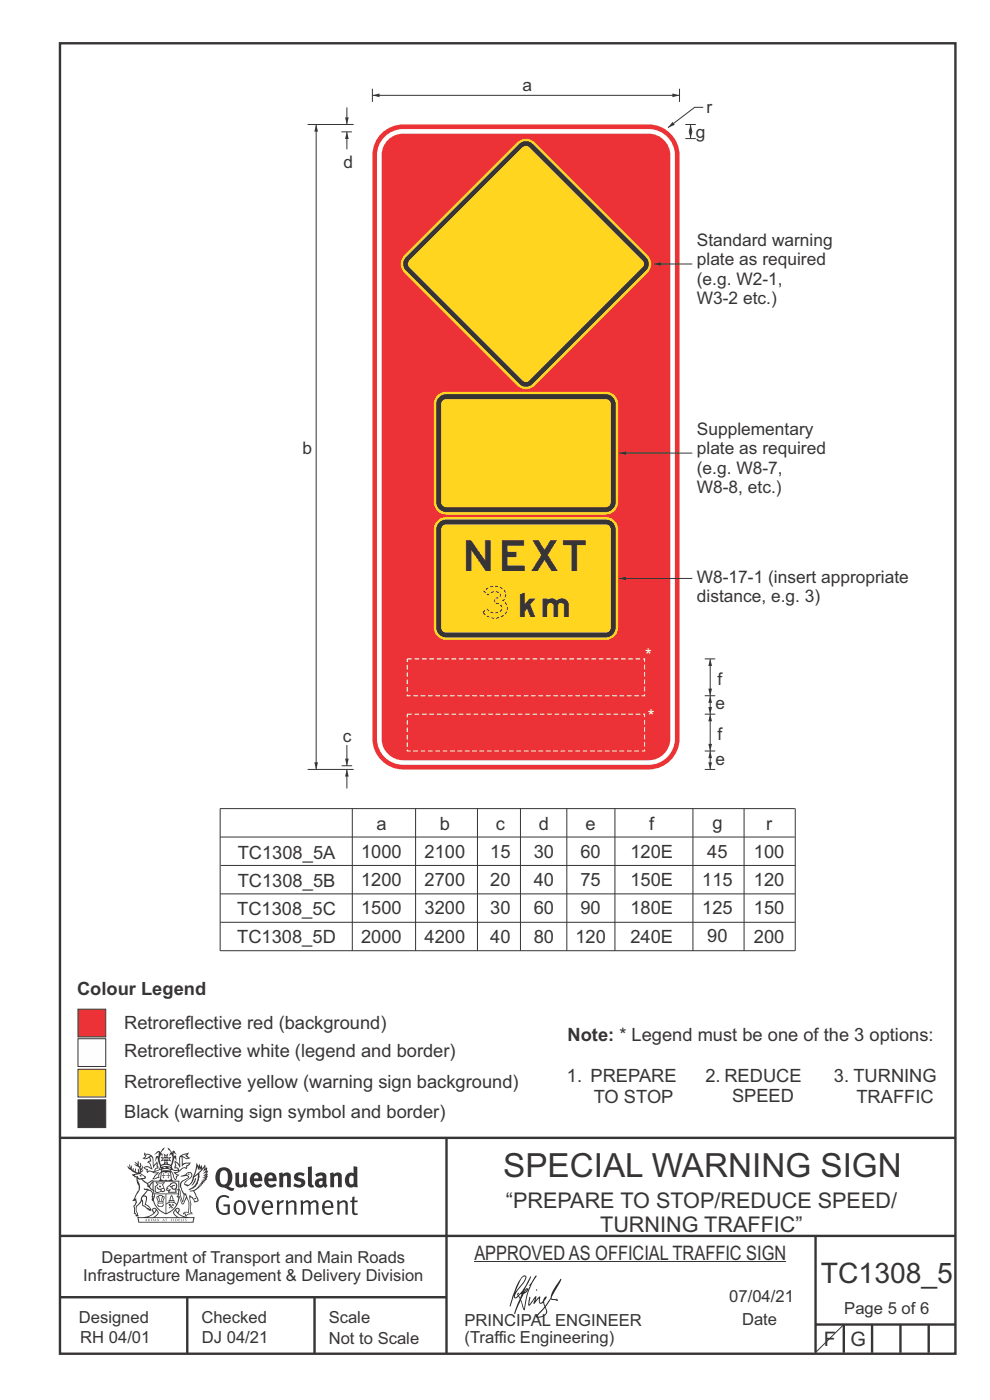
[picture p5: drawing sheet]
<svg xmlns="http://www.w3.org/2000/svg" width="210mm" height="297mm" viewBox="0 0 210 297" stroke-linecap="round" stroke-linejoin="round" font-family="sans-serif">
<g fill="none" stroke="#373435" stroke-width=".51">
<path d="M12.7 9.2h190v278h-190zM12.7 241.4h190M94.7 241.4v45.8M12.7 275.2h82M12.7 262.2h190.1M39.7 275.2v12M66.7 275.2v12M173 262.1v24.9M173 281h29.6M179 281v6M185 281v6M191 281v6"/>
<path d="M197 281v6"/>
</g>
<g fill="#373435">
<path d="M47 248.4a2.55 2.55 0 0 0 0 2.7l.3 .2a.81 .81 0 0 0 1-1v-.5a1.04 1.04 0 0 0-1.1-1.5zM46.3 248.1a1.82 1.82 0 0 1 2.1-.2 1.82 1.82 0 0 1 .9 1.8 2.29 2.29 0 0 1-.8 2l.7 .3h.5l-.2 .6a2.87 2.87 0 0 1-2-.7 2.12 2.12 0 0 1-1.7-3.1z" fill-rule="evenodd"/>
<path d="M49.9 248.9l.8-.2v2a.46 .46 0 0 0 .3 .6 .46 .46 0 0 0 .6-.3v-2.1l.7-.2v2.4l.2 .5-.5 .3-.3-.3a1.02 1.02 0 0 1-1.2 .3 1.02 1.02 0 0 1-.6-1.1z" fill-rule="evenodd"/>
<path d="M54 249.5l-.1 .5h.9a.49 .49 0 0 0-.2-.6 .49 .49 0 0 0-.6 .1zM53.4 249.1a1.34 1.34 0 0 1 1.6-.2 1.34 1.34 0 0 1 .6 1.5v.2h-1.7a.77 .77 0 0 0 .5 .8 .77 .77 0 0 0 .9-.4l.3 .5a1.59 1.59 0 0 1-2 .2 1.59 1.59 0 0 1-.5-2.1z" fill-rule="evenodd"/>
<path d="M57 249.5l-.1 .5h1a.49 .49 0 0 0-.2-.6 .49 .49 0 0 0-.7 .1zM56.4 249.1a1.34 1.34 0 0 1 1.6-.2 1.34 1.34 0 0 1 .7 1.5v.2h-1.8a.77 .77 0 0 0 .5 .8 .77 .77 0 0 0 .9-.4l.4 .5a1.59 1.59 0 0 1-2.1 .2 1.59 1.59 0 0 1-.5-2.1z" fill-rule="evenodd"/>
<path d="M59.2 248.9l.7-.2 .1 .4a.95 .95 0 0 1 1-.3 .95 .95 0 0 1 .7 .8v2.3h-.8v-2.3a.46 .46 0 0 0-.8 .1v2.2h-.8z" fill-rule="evenodd"/>
<path d="M62.6 249.1a1.75 1.75 0 0 1 2-.1l-.2 .5-.6-.2a.43 .43 0 0 0-.6 .3l.4 .3a1.04 1.04 0 0 1 1.2 1.1 1.04 1.04 0 0 1-1.4 1l-1.2-.4 .3-.6 1 .4 .4-.4a.88 .88 0 0 0-1-.5l-.4-.2-.1-.4z" fill-rule="evenodd"/>
<path d="M65.3 247.6l.8-.2 .1 3.8 .3 .2 .1 .4a.88 .88 0 0 1-1 0 .88 .88 0 0 1-.3-1z" fill-rule="evenodd"/>
<path d="M67.8 250.6a.43 .43 0 0 0-.1 .7 .43 .43 0 0 0 .7-.1v-.7zM66.8 249.1a1.7 1.7 0 0 1 2.4 .1v1.9l.3 .4-.4 .5-.5-.4a1.03 1.03 0 0 1-1.7-.1 1.03 1.03 0 0 1 .8-1.5h.7v-.4a.8 .8 0 0 0-1.2 .1z" fill-rule="evenodd"/>
<path d="M70 248.9l.7-.2 .1 .4a.95 .95 0 0 1 1-.3 .95 .95 0 0 1 .7 .8v2.3h-.8v-2.3a.46 .46 0 0 0-.8 .1v2.2h-.8z" fill-rule="evenodd"/>
<path d="M74.3 249.5a1.48 1.48 0 0 0 0 1.7h.5l.2-.1v-1.5l-.3-.2zM75 247.4l.8 .1 .1 4.4h-.7l-.1-.2a1.26 1.26 0 0 1-1.4 0 1.26 1.26 0 0 1-.5-1.3 1.29 1.29 0 0 1 .4-1.4 1.29 1.29 0 0 1 1.4-.1z" fill-rule="evenodd"/>
<path d="M46.4 253.9a1.72 1.72 0 0 1 2.3 0l-.3 .3a1.24 1.24 0 0 0-1.4-.2 1.24 1.24 0 0 0-.6 1.4 1.49 1.49 0 0 0 1.2 1.9l.7-.1v-1.3h-.8l-.1-.4h1.3v1.9a1.93 1.93 0 0 1-2.2 0 1.93 1.93 0 0 1-.7-2.2l.2-.8z" fill-rule="evenodd"/>
<path d="M50.4 255.1a1.65 1.65 0 0 0 .2 2.2 .99 .99 0 0 0 1-1.4 .78 .78 0 0 0-.4-.8 .78 .78 0 0 0-.8 0zM50 254.9a1.33 1.33 0 0 1 1.6-.1 1.33 1.33 0 0 1 .5 1.4 1.31 1.31 0 0 1-1.3 1.6 1.31 1.31 0 0 1-1.2-1.6v-.6z" fill-rule="evenodd"/>
<path d="M52.5 254.7l.4-.1 .9 2.6 .8-2.5h.5l-1.1 3h-.5z" fill-rule="evenodd"/>
<path d="M56.3 255.2l-.2 .7h1.3a.7 .7 0 0 0-.3-.8 .7 .7 0 0 0-.8 .1zM55.9 255a1.22 1.22 0 0 1 1.5-.2 1.22 1.22 0 0 1 .5 1.5h-1.8a.93 .93 0 0 0 .5 1 .93 .93 0 0 0 1.1-.2l.2 .3a1.43 1.43 0 0 1-1.8 .1 1.43 1.43 0 0 1-.6-1.7z" fill-rule="evenodd"/>
<path d="M58.7 254.7l.4-.1 .1 .5 .4-.4 .6-.1-.2 .5a.66 .66 0 0 0-.8 .7v1.9h-.4z" fill-rule="evenodd"/>
<path d="M60.6 254.7l.4-.1 .1 .5a.94 .94 0 0 1 1-.5 .94 .94 0 0 1 .8 .8v2.3h-.5l-.1-2.5a.81 .81 0 0 0-1.2 .3v2.2h-.4z" fill-rule="evenodd"/>
<path d="M63.7 254.7l.5-.1 .1 .5 .4-.3a.78 .78 0 0 1 1.1 .3 .9 .9 0 0 1 1-.5 .9 .9 0 0 1 .8 .8v2.3h-.5l-.1-2.5a.67 .67 0 0 0-1.1 .3v2.2h-.5v-2.4l-.4-.3-.7 .4v2.3h-.5z" fill-rule="evenodd"/>
<path d="M69 255.2l-.1 .7h1.3a.7 .7 0 0 0-.3-.8 .7 .7 0 0 0-.9 .1zM68.7 255a1.22 1.22 0 0 1 1.5-.2 1.22 1.22 0 0 1 .5 1.5h-1.8a.93 .93 0 0 0 .4 1 .93 .93 0 0 0 1.2-.2l.1 .3a1.44 1.44 0 0 1-1.7 .1 1.44 1.44 0 0 1-.6-1.7z" fill-rule="evenodd"/>
<path d="M71.4 254.7l.5-.1 .1 .5a.94 .94 0 0 1 1-.5 .94 .94 0 0 1 .8 .8v2.3h-.5l-.1-2.5a.81 .81 0 0 0-1.2 .3v2.2h-.4z" fill-rule="evenodd"/>
<path d="M74.7 253.9l.5-.1v.9h.7l-.1 .3h-.6v2.2l.1 .2h.5l.1 .3a.75 .75 0 0 1-1.2-.6v-2.1h-.4v-.3h.4z" fill-rule="evenodd"/>
<path d="M30.8 244.9l1.1 .3-.9 .5h-.4l.6-.5zM31.8 245.4h.2a2.44 2.44 0 0 1 .4 1.9l.1 .5 .7-1-.1 .6 .3 .3a.57 .57 0 0 0-.6 .7l-1-.1-.5 .2 .2-.5-.8-.3 .7-.1 .9 .5 .1-.1-.6-1.3-.2-.2h.5zM30.7 244.4l-.1 .5 .2 .4-.6 .4a1.04 1.04 0 0 0 1.4-.1l.2 .6-.3 .1-.2 .4a.94 .94 0 0 1 .8 1.1l-.2-.1a1.16 1.16 0 0 0-1.5-.1l.3 .4 .4 .2 .1 .5 .2 .1 .1-.2a.94 .94 0 0 1 1.1 .2l.8 .1-1.2 1.2a1.13 1.13 0 0 0 1.2-.2l.4-.1-.1-.4 .5-.8a.83 .83 0 0 0-.6 1.1l-.3-.1-.7 .4 1.1-1.4-.5 .1-.5-.1 1.3-.5-.1-.1-.9 .4v-.3l.2-.2 .3 .1 .1-.3-.2-.4v-.6l-.1-.4-.7 1v-.7a1.42 1.42 0 0 0-1.6-1.8z" fill-rule="evenodd"/>
<path d="M38.5 245.2l.5-.2 .7-.1-.6 .3 .8 .5h-.3zM38.3 245.5l.2-.1 .1 2a1.69 1.69 0 0 1 1.6-.6l-.8 .5 .1 .5a1.1 1.1 0 0 0-1.5 .6l-.1-.5-.2-.2h-.5l.3-.4-.3-.7a1.42 1.42 0 0 1 .8 1.1l.2-.1zM37.1 246.2l.1 1-.2 .3 .1 .4h.5l.1 .2a.96 .96 0 0 1-1.1-.1l-.1 .1a1.06 1.06 0 0 0 1.3 .2v.1a.72 .72 0 0 1-1 .2l.3 .5 .6 .2-.4 .2-.1 .6-.2-.3-.4-1.1-.4-.4 .4 .9a1.54 1.54 0 0 0 .7 1.2l.2-.3a.58 .58 0 0 1 .4-.8l.2-.1h-.3l-.5-.3 .9-.5a.93 .93 0 0 1 1.2-.5v.2l.2-.2 .1-.5a.99 .99 0 0 0 .7-.8l-1.3 .1-.3 .2-.1-1.4 .9 .4 .9-.3h-.4l-.5-.4 .4-.7-.6 .2a1.46 1.46 0 0 0-1.4 2.1v.4l-.2-.4z" fill-rule="evenodd"/>
<path d="M35.6 248.9l.2 .1-.1 .3 .4 .1h-.4v.6l-.1-.6h-.3l.3-.1z" fill-rule="evenodd"/>
<path d="M34.6 248.9l.2 .1v.3l.3 .1h-.3l-.1 .6v-.6h-.4l.4-.1z" fill-rule="evenodd"/>
<path d="M34.3 248.8a.57 .57 0 0 1 .9 .2 .57 .57 0 0 1 .9-.2l.2 1.4h-.2a.57 .57 0 0 1-.9 0 .69 .69 0 0 1-1.1 0zM34.2 248.1l-.3 2.1-.2 .4h3l-.2-.4-.3-2.1h-.2v.2l-.8-.1-.8 .1v-.2z" fill-rule="evenodd"/>
<path d="M34.2 252.4a.3 .3 0 0 0 .6 0 .3 .3 0 0 0-.6 0zM33.3 250.9l.3 .3-.3 .4a.79 .79 0 0 0 0 1.3l.8-.2-.1-.3a.55 .55 0 0 1-.7-.6l.1-.1 .2 .3 .3 .2 .8-.2-.4-.7 .4-.4-.7 .2zM33 250.7l1.1 .2 .9-.2-.4 .6 .4 1.2a.56 .56 0 0 1-.8 .3l-.2 .1a.73 .73 0 0 1-.9 .1 .73 .73 0 0 1-.3-1v-.4l.6-.4z" fill-rule="evenodd"/>
<path d="M35.6 251.8l.7-.4a.58 .58 0 0 1 1-.1 .58 .58 0 0 1-.4 .9l-.3-.3a.43 .43 0 0 1 .6-.4 .57 .57 0 0 0-.8 .2l-.2-.1-.3 .1 .4 .2a.55 .55 0 0 0 .9 .4v.5h-1.3l.3-.4-.1-.1-.6 .1 .2-.3-.2-.1zM35.4 251.8l-.1 .2a.39 .39 0 0 0 .2 .6h.3l-.2 .4h1.9l-.1-.8a.86 .86 0 0 0-.1-1.3 .86 .86 0 0 0-1.3 .4z" fill-rule="evenodd"/>
<path d="M36 254.8h.8v.2h-.8zM36.4 253.8l.2 .8h-.4zM36.4 253.5l-.3 .5-.1 .6h-.2v.4l-.7 .4 .2 .1a1.48 1.48 0 0 1 2.1 .2l.2-.1-.6-.5v-.5h-.2l-.1-.6z" fill-rule="evenodd"/>
<path d="M35.8 255.4l.4 .1 .1 .3 .3-.2-.2-.2a.38 .38 0 0 1 .5 .5l-.2-.2-.3 .2 .3 .2-.3 .3-.1-.4-.4 .4-.1-.2 .4-.3-.1-.1-.2 .1z" fill-rule="evenodd"/>
<path d="M34.5 254h.2v.2l-.2 .6h-.2zM33.6 255.3h.9v.2a.55 .55 0 0 1-.8 .4v-.2l-.2-.1zM33.4 254h.2l.2 .8h-.2zM33.6 255l.8-.1 .1 .2h-.8zM33.8 253.7h.5l-.2 1.1h-.1zM33.3 253.8l-.1 .3 .3 1.1a.48 .48 0 0 0-.1 .6 .48 .48 0 0 0 .5 .2h.5a.49 .49 0 0 0 .2-.8l.3-1.1-.1-.3a1.42 1.42 0 0 0-1.5 0z" fill-rule="evenodd"/>
<path d="M33.7 251.5l.4 .1 .1 .3h-.3z" fill-rule="evenodd"/>
<path d="M41.3 250.1l.3-.2-.2 .8-.6 .8h-.2l.5-.7z" fill-rule="evenodd"/>
<path d="M39.7 249l.3-.2 .5 .2a.88 .88 0 0 1-.6 1.1 1.22 1.22 0 0 0-.8 1.3l.5 .2a.72 .72 0 0 0 .9-.4l.5-.8 .2-.6 .8-.6v.2a2.85 2.85 0 0 1-2 2.9l.1 .1a2.13 2.13 0 0 0 1.9-1.5v-.3a2.01 2.01 0 0 0 .3-1.7l1.1-1.3-.4 1 .7-.5-.7 1 .8-.4-.8 .8 .7-.2-.9 .6 .8-.1-.8 .4h.7l-.8 .3 .3 .2h-.4l.2 .3h-.4l.2 .3h-.4l.1 .2h-.1a2.16 2.16 0 0 1-2 1.1l.1 .2 .4-.1a.76 .76 0 0 1 .7 .8l.5 1.2-.6 .2a1.45 1.45 0 0 0-1.1-1.3l.2 1.8-.1 1.8 .4 .3a1.07 1.07 0 0 0-1.2 .4v-.3l-.5-.2a.87 .87 0 0 1 1.1-.1v-.7a4.4 4.4 0 0 0-.6-3.1l-.1-.3h-.2a2.16 2.16 0 0 1-.7-2.2l.3-.4 1.2-.7a.55 .55 0 0 0-.4-.8zM37.8 252.4a.76 .76 0 0 1 .3 1.1l.6 1.6 .4-1.7 .2 .1a.61 .61 0 0 1-.1 .9l-.3 .8-.2 .1-.7-1.6-.3 .1a1.18 1.18 0 0 0 .1-1.4zM41.8 247.5l.2 .7 .3-.5v.6l.4-.5a1.9 1.9 0 0 1-1.2 1.4l-.3 .3zM38.2 249.6l1.4-.2 .2 .2v.3l-.5 .2a1.26 1.26 0 0 0-.9 1.9l.2 .7a1.84 1.84 0 0 1 .1 2.1l-.4-1.4a.96 .96 0 0 0-.4-1.2l-.4 .2a.78 .78 0 0 1 0 1.3l.1 .3h.4l.4 1.1a.38 .38 0 0 0 .2 .4 .38 .38 0 0 0 .4-.1l.6-1.2a2.94 2.94 0 0 1 .4 2.5l-.1 .4h-.8l-.3 .4v.2l.4-.1 .1 .4 .2 .1a1.02 1.02 0 0 1 1.3-.5v-.4l-.3-.1 .1-1.8-.3-1.3h.1a1.14 1.14 0 0 1 .8 1 .63 .63 0 0 0 .8-.2 .63 .63 0 0 0-.2-.9l-.6-1.2 .9-.6 .2-.4h.3l-.1-.2h.4l-.1-.3h.3l-.1-.3 .5-.1-.2-.2 .6-.4v-.2h-.2l.4-.5h-.3l.3-.5-.4 .1 .4-.5v-.3l-.3 .2 .2-.7-.1-.2-.4 .3v-.8l-.6 .8-.2-.8-.2 .5-.3-.7-.1 .6-.5-.8-.1 1.4-.6 1.8a1.81 1.81 0 0 1-1 1.5l-.6-.2a1.75 1.75 0 0 1 1.1-1.2 .75 .75 0 0 0 .1-1.3 .75 .75 0 0 0-1.2 .4z" fill-rule="evenodd"/>
<path d="M41.2 254.1h.3l.2 .2-.4 .1z" fill-rule="evenodd"/>
<path d="M29.4 258.4h11.6l-.1 .8h-11.4zM31.3 258.2l.5-.1a2.48 2.48 0 0 0 1.4-1.3l.3 .5-.5 .6-.5 .3zM32.5 256.6l.3-.2 .2 .1-.3 .7zM37.2 256.8a2.65 2.65 0 0 0 1.8 1.4h-1.1l-.5-.3-.5-.6zM37.4 256.5l.2-.1 .3 .2-.3 .6zM29.2 258.2l.1 1.2h11.8l.2-1.1-.2-.1a4.1 4.1 0 0 1-3.3-.9l.3-.4-.1-.6a1.06 1.06 0 0 0-1.3 1l.2 .4 .6 .5h-4.7l.3-.1a.84 .84 0 0 0 .6-.8 .84 .84 0 0 0-.5-.8l-.3-.2h-.5l-.1 .6 .3 .4a4.2 4.2 0 0 1-3.4 .9z" fill-rule="evenodd"/>
<path d="M31 258.7l.1 .2h-.2zM31 258.5l-.3 .6 .4-.2 .2 .2z" fill-rule="evenodd"/>
<path d="M31.3 258.6h.3v.4a.25 .25 0 0 0 .2-.1 .25 .25 0 0 0-.1-.3h.1a.29 .29 0 0 1 0 .4 .29 .29 0 0 1-.4 0 .29 .29 0 0 1 0-.4z" fill-rule="evenodd"/>
<path d="M32.2 258.6a.22 .22 0 0 1 .3 .2 .22 .22 0 0 1-.3 .2zM32 258.6l.1 .4a.33 .33 0 0 0 .4 0 .33 .33 0 0 0 0-.4 .33 .33 0 0 0-.5 0z" fill-rule="evenodd"/>
<path d="M32.9 258.7l.1 .2h-.2zM32.9 258.5l-.2 .6 .3-.2 .2 .2z" fill-rule="evenodd"/>
<path d="M33.3 258.6h.2l.1 .1 .2-.1-.2 .2 .2 .3-.3-.3-.1 .3h-.1l.2-.3z" fill-rule="evenodd"/>
<path d="M34.7 258.7l.1 .2h-.2zM34.7 258.5l-.3 .6 .4-.2 .2 .2z" fill-rule="evenodd"/>
<path d="M35 258.5h.5l-.2 .1v.5h-.2l.1-.5z" fill-rule="evenodd"/>
<path d="M36.2 258.6l.3-.1-.1 .1v.2h.1h-.1v.3h-.2z" fill-rule="evenodd"/>
<path d="M36.7 258.6h.2v.5h-.2z" fill-rule="evenodd"/>
<path d="M37.3 258.6a.22 .22 0 0 1 .3 .2 .22 .22 0 0 1-.3 .2zM37.1 258.6v.4a.33 .33 0 0 0 .5 0 .33 .33 0 0 0 0-.4 .33 .33 0 0 0-.5 0z" fill-rule="evenodd"/>
<path d="M37.8 258.6l.4-.1-.2 .1v.2h.1h-.1v.2l.2 .1h-.4z" fill-rule="evenodd"/>
<path d="M38.4 258.6h.2l-.1 .4 .2 .1h-.3z" fill-rule="evenodd"/>
<path d="M38.9 258.6h.2v.5h-.2z" fill-rule="evenodd"/>
<path d="M39.3 258.6h.2h-.1l.2 .3-.2 .2-.1-.1v-.1l.2 .1z" fill-rule="evenodd"/>
<path d="M34.2 247.4a1.51 1.51 0 0 1 2 .2 2.67 2.67 0 0 0-2.1 0zM35.7 247.6l.4 .1 .1 .3-.4-.1zM34.6 247.6h.5l.1 .2h-.4zM34 247.8l.3 .2h-.3zM34.9 246.9l.3-.2 .3 .2zM34.9 245.6l.2 .1v.3h-.2zM35 245.1l.2 .2 .2-.2-.1 .3h-.2zM35.1 246.3h.2l.1 .4-.2-.2-.2 .2zM35.3 245.7l.2-.1v.4h-.2zM34.4 245.7h.3l.1 .3-.4 .1 .2-.2zM35.7 245.7h.3l-.2 .2 .2 .2-.4-.1zM32.7 244.9l1-.5-.1 1-.2-.2-.3 .2-.3 1.1 .5-1 .3 .9a1.84 1.84 0 0 1 .2 1.7l.4 .1a2.48 2.48 0 0 1 2.2 0l.2-.2-.2-.7 .7-1.8 .4 .7-.2-1-.2-.1-.2 .3v-.9l.6 .4-.6-.8-.3 .1-.1 .4-.5-.9-.5-.3 .2 .5 .6 .5-.5 .8 .4-.4a2.06 2.06 0 0 1 0 2.3l-.5-.2-.2-.6 .1-.1 .8 .2-.4-.5 .4-.5-.7 .2-.2-.2 .2-.7-.5 .4-.5-.4 .2 .7-.2 .2-.7-.2 .4 .5-.4 .5 .8-.2 .1 .1-.2 .6-.5 .2a2.02 2.02 0 0 1 0-2.2l.3 .5-.1-.7-.3-.1 .8-1.2-.4 .3-.5 .8-.2-.3a.8 .8 0 0 0-.8 .5z" fill-rule="evenodd"/>
<path d="M29.2 250.1l.3 .1a.61 .61 0 0 1 .8 .4l.3 .2a.8 .8 0 0 1 .6 1l.4 .1 .5 .5a1 1 0 0 1 .5 1.1l-.1 .7v-.5h-.1a.96 .96 0 0 0-.8-1.3l-.2-.2h-.7l-.1-.1-.1 .1 .1 .3h.6l-1.2 1.3-.2 1-.4 .6a1.33 1.33 0 0 0-.5 1.8l.2 .5a1.26 1.26 0 0 1-.5-1.5l-.1-.3a1.56 1.56 0 0 0 .4-1.7l-.3 .2 .2-.5a3.2 3.2 0 0 0 .7-3zM30.4 253.9h.4a2.06 2.06 0 0 1-.1 1.6l.7 .5 .4 .4-.6-.1-.8-.6-.1-.9a.51 .51 0 0 1 .1-.9zM28.6 249.3a1.52 1.52 0 0 1 2.1 .5l-1.1 .2-.2-.1-.1-.4h-.5zM27.5 247v.8l-.3-.4h-.1a3.1 3.1 0 0 0 1.9 1.6l-1 .1 .5 .6 .5 .1 .1 1.1a1.84 1.84 0 0 1-.3 2.5l-.4 .9-.3 .4 .2 .1 .4-.1 .1 .4-.2 .5-.3 .2 .1 1.7h.2l.3 .5 .1 .1 .4-.1-.1-.5a1.3 1.3 0 0 1-.1-1.7l.9-1 .1 1.1 .6 .2 .5 .5 .1-.1 .2 .3h.5a1.85 1.85 0 0 0-1.2-1.4l.1-.3a1.39 1.39 0 0 0 0-1.4l-.5-.1 .5-.5a.66 .66 0 0 1 .9-.4 .66 .66 0 0 1 .3 .9l-.1 .4 .2-.1v.2l-.1 .3 .2 .5 .1-.3a2.24 2.24 0 0 0 .1-2.2 .73 .73 0 0 1-.7-.7 .73 .73 0 0 1 .6-.7v-.2a.94 .94 0 0 0-.9 .8 .48 .48 0 0 1-.1-.6 .48 .48 0 0 1 .5-.2l.5-.3a.51 .51 0 0 0-.8 .2l-.5 .2-1-.8h.6l.2-.5-1.2-.7 .5-.5v-.3l-.5 .4 .1-.2a.69 .69 0 0 0 .2-1v.4l-.2 .3v-1.1l-.3-.2 .1 .6-.1 .2-.4-1.3v.7l-.6-.4 .5 .7-.6-.2 .3 .3a1 1 0 0 1 .7 1.4l-.2-.8v.9l-.5-.2v-.8l-.2 .7-.2-.1-.1-.6-.2 .4-.2-.2 .1-.7-.2 .5z" fill-rule="evenodd"/>
<path d="M29.6 249.4l.2-.1 .3 .2z" fill-rule="evenodd"/>
<path d="M32.4 250.5h5.6v2l-.2-.1v-1.7h-5.2v2.5h5.2v-.8l.1 .2-.1 1.1v-.3h-2.5v4a4.1 4.1 0 0 0 2.6-3.6l.1-.1a4 4 0 0 1-2.8 3.9 4.2 4.2 0 0 1-2.8-4.7l.1 1.2 .1-.1a3.8 3.8 0 0 0 2.5 3.4v-4h-2.5l-.2-.9z" fill-rule="evenodd"/>
<circle cx="40" cy="249.1" r=".17"/>
</g>
<path d="M100.6 267.7h66.2" fill="none" stroke="#373435" stroke-width=".21"/>
<g fill="#252726">
<path d="M111.6 273.7l.2-.2-.5 .7zM110.4 274.5l.3 .1-.3 .7-.3-.4zM110.9 270.9l.5-.1a9.3 9.3 0 0 1-2 3.2l-.1 .2 1-2.5zM110.6 271a14.7 14.7 0 0 0-2.2 4.9l-.3 1.2 .1 .1 .8-2.4a.42 .42 0 0 0 .2 .7 .42 .42 0 0 0 .6-.3l.2-.2 .2 .6-1.1 3.1h.2l1.1-2.8 .6 1.9 .2 .2 .2-.5a13.5 13.5 0 0 1 2-6.2l.5-.5-.2-.2-1.6 2.1 .4-.1a14.9 14.9 0 0 0-1.3 5.1l-.4-1.2a1.39 1.39 0 0 1 .2-1.8l.1-.2a.92 .92 0 0 0 .8-1.2 .75 .75 0 0 0-.7 .7l-.2 .2 1.6-3.4h-.1l-.4 .7a10.5 10.5 0 0 1-2.2 3.2l.2-.4a.32 .32 0 0 0-.4 .2 .32 .32 0 0 0 .1 .4l-.5 .4a3.2 3.2 0 0 1 1.1-2.3l.5-.6a2.49 2.49 0 0 0 .7-1.6l-.3-.2z" fill-rule="evenodd"/>
<path d="M115.6 277.5a1.15 1.15 0 0 1 .1 1.3 1.15 1.15 0 0 1-1.2 .5h-.5zM112.3 275.1l-.3 1.7 .3 .2 1.2-1.5-.3 1.1 1.1-1.2a.94 .94 0 0 0 .4 1.2l.5-.3 .3 .9-1.2 1.3a.98 .98 0 0 0-.5 1 1.9 1.9 0 0 0 2.3-1.3l-.1-.3a1.02 1.02 0 0 1 .3-1.4l.5-.9 1.5 .3-.2-.5v.3l-1.1-.2v-.2l2-3.6 .1-.3-.1-.1-1.8 2.7a6.6 6.6 0 0 1-1.5 3l-.2-.2a1.01 1.01 0 0 1 .4-1.4l.1-.2-.3-.2-.3 .5-.2 .5-.5 .4-.2-.4 .1-.9-.2-.1-.8 .9 .2-.9h-.1l-1.4 1.7 .2-1.4v-.1z" fill-rule="evenodd"/>
<path d="M113.7 273.5l.3 .3h-.3z" fill-rule="evenodd"/>
</g>
<g fill="none" stroke="#373435" stroke-width=".21">
<path d="M46.7 177.6h121.9M46.7 171.5h121.9M46.7 171.5v30.2M74.7 171.5v30.2M88.2 171.5v30.2M101.3 171.5v30.2M110.4 171.5v30.2M120.2 171.5v30.2M130.4 171.5v30.2M147 171.5v30.2M157.8 171.5v30.2M168.7 171.5v30.2"/>
<path d="M46.7 195.7h121.9M46.7 189.6h121.9M46.8 183.6h121.9M46.7 201.7h121.9M179 281l-6.1 6"/>
</g>
<path d="M81.6 29a5.5 5.5 0 0 1 3.9-1.6h52.1a5.6 5.6 0 0 1 5.6 5.5v123.8a5.6 5.6 0 0 1-5.6 5.6h-52.1a5.6 5.6 0 0 1-5.5-5.6v-123.8a5.5 5.5 0 0 1 1.6-3.9zM82.6 29.4a4.5 4.5 0 0 1 2.9-1h52.1a4.6 4.6 0 0 1 4.6 4.5v123.8a4.6 4.6 0 0 1-4.6 4.6h-52.1a4.6 4.6 0 0 1-4.6-4.6v-123.8a4.5 4.5 0 0 1 1.7-3.5zM81.2 28a6.5 6.5 0 0 1 4.3-1.6h52.1a6.5 6.5 0 0 1 6.5 6.5v123.8a6.5 6.5 0 0 1-6.5 6.5h-52.1a6.5 6.5 0 0 1-6.5-6.5v-123.8a6.5 6.5 0 0 1 2.2-4.9z" fill-rule="evenodd" fill="#ed3237"/>
<path d="M149.2 22.8h-1.8l-5.7 4.3" fill="none" stroke="#373435" stroke-width=".21"/>
<path d="M142.7 25.9l.4 .6-1.4 .6z" fill="#373435"/>
<path d="M144.1 18.8v2.8M149.5 139.8h2.2M149.5 159.3h2.2M149.5 147.6h2.2M149.5 151.5h2.2M150.6 159.3v3.9" fill="none" stroke="#373435" stroke-width=".21"/>
<g fill="#373435">
<path d="M150.6 159.3l.4 1.5h-.7z"/>
<path d="M150.3 161.7h.7l-.4 1.5z"/>
</g>
<path d="M150.6 147.6v3.9" fill="none" stroke="#373435" stroke-width=".21"/>
<g fill="#373435">
<path d="M150.6 147.6l.4 1.5h-.7z"/>
<path d="M150.3 150h.7l-.4 1.5z"/>
</g>
<path d="M79 20.2h65.1" fill="none" stroke="#373435" stroke-width=".21"/>
<g fill="#373435">
<path d="M79 20.2l1.5-.4v.8z"/>
<path d="M142.6 19.8l1.5 .4-1.5 .4z"/>
</g>
<path d="M150.6 151.5v7.8" fill="none" stroke="#373435" stroke-width=".21"/>
<g fill="#373435">
<path d="M150.6 151.5l.4 1.5h-.7z"/>
<path d="M150.3 157.8h.7l-.4 1.5z"/>
</g>
<path d="M150.6 139.8v7.8" fill="none" stroke="#373435" stroke-width=".21"/>
<g fill="#373435">
<path d="M150.6 139.8l.4 1.5h-.7z"/>
<path d="M150.3 146.1h.7l-.4 1.5z"/>
</g>
<path d="M109.7 30.2a2.62 2.62 0 0 1 3.7 0l24 24a2.62 2.62 0 0 1 0 3.7l-24 23.9a2.62 2.62 0 0 1-3.7 0l-23.9-23.9a2.62 2.62 0 0 1 0-3.7z" fill-rule="evenodd" fill="#ffd520"/>
<path d="M86.1 54.6l24-24.1a2.04 2.04 0 0 1 2.9 0l24 24.1a2.04 2.04 0 0 1 0 2.8l-24 24.1a2.04 2.04 0 0 1-2.9 0l-24-24.1a2.04 2.04 0 0 1 0-2.8z" fill-rule="evenodd" fill="#373435"/>
<path d="M86.8 55.3l24.1-24.1a.98 .98 0 0 1 1.4 0l24 24.1a.98 .98 0 0 1 0 1.4l-24 24.1a.98 .98 0 0 1-1.4 0l-24.1-24.1a.98 .98 0 0 1 0-1.4z" fill-rule="evenodd" fill="#ffd520"/>
<path d="M138.7 56h8.2" fill="none" stroke="#373435" stroke-width=".21"/>
<path d="M138.7 56l1.6-.4v.8z" fill="#373435"/>
<path d="M131.3 96.1h15.6" fill="none" stroke="#373435" stroke-width=".21"/>
<path d="M131.3 96.1l1.5-.4v.8z" fill="#373435"/>
<path d="M93 83.7l1-.5 .6-.1h33.9a2.62 2.62 0 0 1 2.6 2.6v20.8a2.62 2.62 0 0 1-2.6 2.7h-33.9a2.62 2.62 0 0 1-2.6-2.7v-20.8a2.61 2.61 0 0 1 1-2z" fill-rule="evenodd" fill="#ffd520"/>
<path d="M93.2 84.2l.9-.5 .5-.1h33.9a2.11 2.11 0 0 1 2.1 2.1v20.8a2.11 2.11 0 0 1-2.1 2.1h-33.9a2.11 2.11 0 0 1-2.1-2.1v-20.8l.1-.5z" fill-rule="evenodd" fill="#373435"/>
<g fill="#ffd520">
<path d="M94 84.9l.6-.2h33.9a1.05 1.05 0 0 1 1.1 1v20.9a1.05 1.05 0 0 1-1.1 1h-33.9a1.05 1.05 0 0 1-1-1v-20.9z" fill-rule="evenodd"/>
<path d="M93 110.3l1-.5 .6-.1h33.9a2.62 2.62 0 0 1 2.6 2.6v20.8a2.62 2.62 0 0 1-2.6 2.6h-33.9a2.62 2.62 0 0 1-2.6-2.6v-20.8a2.61 2.61 0 0 1 1-2z" fill-rule="evenodd"/>
</g>
<path d="M93.2 110.8l.9-.5 .5-.1h33.9a2.11 2.11 0 0 1 2.1 2.1v20.8a2.11 2.11 0 0 1-2.1 2.1h-33.9a2.11 2.11 0 0 1-2.1-2.1v-20.8l.1-.5z" fill-rule="evenodd" fill="#373435"/>
<path d="M93.8 111.7l.8-.4h33.9a1.05 1.05 0 0 1 1.1 1v20.8a1.05 1.05 0 0 1-1.1 1.1h-33.9a1.05 1.05 0 0 1-1-1.1v-20.8z" fill-rule="evenodd" fill="#ffd520"/>
<path d="M131.3 122.7h15.6" fill="none" stroke="#373435" stroke-width=".21"/>
<path d="M131.3 122.7l1.5-.4v.8z" fill="#373435"/>
<path d="M79 18.8v2.8M67.1 26.4v136.8M149.5 163.2h2.2" fill="none" stroke="#373435" stroke-width=".21"/>
<g fill="#373435">
<path d="M67.1 26.4l.4 1.5h-.8z"/>
<path d="M66.7 161.7h.8l-.4 1.5z"/>
</g>
<path d="M65.2 26.4h9.8M72.4 28h2.2M73.6 28v3.7M65.2 163.2h9.8M72.5 162.4h2.2" fill="none" stroke="#373435" stroke-width=".21"/>
<path d="M73.6 28l.4 1.5h-.8z" fill="#373435"/>
<path d="M73.6 163.2v4.1" fill="none" stroke="#373435" stroke-width=".21"/>
<path d="M73.6 163.2l.4 1.5h-.8z" fill="#373435"/>
<path d="M73.6 22.8v3.6" fill="none" stroke="#373435" stroke-width=".21"/>
<path d="M73.2 24.9h.8l-.4 1.5z" fill="#373435"/>
<path d="M73.6 158.1v4.3" fill="none" stroke="#373435" stroke-width=".21"/>
<path d="M73.2 160.9h.8l-.4 1.5z" fill="#373435"/>
<path d="M146.5 26.4v3" fill="none" stroke="#373435" stroke-width=".21"/>
<g fill="#373435">
<path d="M146.5 26.4l.4 1.5h-.8z"/>
<path d="M146.1 27.9h.8l-.4 1.5z"/>
</g>
<path d="M145.4 26.4h2.2M145.4 29.4h2.2" fill="none" stroke="#373435" stroke-width=".21"/>
<path d="M86.4 139.8h50.3v7.8h-50.3zM86.4 151.5h50.3v7.8h-50.3z" fill="none" stroke="#fefefe" stroke-width=".21" stroke-dasharray="1 .6" stroke-linecap="butt"/>
<path d="M16.5 220.4h5.9v5.8h-5.9z" fill-rule="evenodd" fill="#fefefe" stroke="#373435" stroke-width=".21"/>
<path d="M16.5 226.8h5.9v5.9h-5.9z" fill-rule="evenodd" fill="#ffd520" stroke="#373435" stroke-width=".21"/>
<path d="M16.5 214.1h5.9v5.9h-5.9z" fill-rule="evenodd" fill="#ed3237" stroke="#373435" stroke-width=".21"/>
<path d="M16.5 233.3h5.9v5.9h-5.9z" fill-rule="evenodd" fill="#373435" stroke="#373435" stroke-width=".21"/>
<text font-size="7.1" fill="#373435" x="106.7" y="249.6">SPECIAL WARNING SIGN</text>
<g font-size="6.5" fill="#373435">
<text x="98.9" y="121.1">NEXT</text>
<text x="102.4" y="131">3</text>
</g>
<text font-size="6" fill="#373435" x="174.1" y="272.2">TC1308_5</text>
<g font-size="4.6" fill="#373435">
<text x="107.3" y="256.2">“PREPARE TO STOP/REDUCE SPEED/</text>
<text x="127.3" y="261.3">TURNING TRAFFIC”</text>
</g>
<g font-size="4.2" fill="#373435">
<text x="100.6" y="267.2">APPROVED AS OFFICIAL TRAFFIC SIGN</text>
<text x="174.7" y="285.6">F</text>
<text x="180.4" y="285.6">G</text>
</g>
<g font-size="3.9" fill="#373435">
<text x="110.4" y="130.9">km</text>
<text x="79.8" y="176">a</text>
<text x="93.3" y="176">b</text>
<text x="105.2" y="176">c</text>
<text x="114.3" y="176">d</text>
<text x="124.2" y="176">e</text>
<text x="137.7" y="176">f</text>
<text x="151.1" y="175.9">g</text>
<text x="162.5" y="176">r</text>
<text x="50.4" y="182.1">TC1308_5A</text>
<text x="76.6" y="182">1000</text>
<text x="90.1" y="182">2100</text>
<text x="104" y="182">15</text>
<text x="113.2" y="182">30</text>
<text x="123.1" y="182">60</text>
<text x="133.7" y="182">120E</text>
<text x="150" y="181.9">45</text>
<text x="159.9" y="182">100</text>
<text x="50.4" y="188.1">TC1308_5B</text>
<text x="76.6" y="188">1200</text>
<text x="90.1" y="188">2700</text>
<text x="104" y="188">20</text>
<text x="113.2" y="188">40</text>
<text x="123.1" y="188">75</text>
<text x="133.7" y="188">150E</text>
<text x="149" y="187.9">115</text>
<text x="159.9" y="188">120</text>
<text x="50.3" y="194.1">TC1308_5C</text>
<text x="76.6" y="194">1500</text>
<text x="90.1" y="194">3200</text>
<text x="104" y="194">30</text>
<text x="113.2" y="194">60</text>
<text x="123.1" y="194">90</text>
<text x="133.7" y="194">180E</text>
<text x="149" y="193.9">125</text>
<text x="159.9" y="194">150</text>
<text x="50.3" y="200.1">TC1308_5D</text>
<text x="76.6" y="200">2000</text>
<text x="90.1" y="200">4200</text>
<text x="104" y="200">40</text>
<text x="113.2" y="200">80</text>
<text x="122" y="200">120</text>
<text x="133.7" y="200">240E</text>
<text x="150" y="199.9">90</text>
<text x="159.9" y="200">200</text>
<text x="16.4" y="211">Colour Legend</text>
<text x="26.3" y="218.3">Retroreflective red (background)</text>
<text x="120.4" y="220.8">Note: * Legend must be one of the 3 options:</text>
<text x="26.3" y="224.3">Retroreflective white (legend and border)</text>
<text x="26.3" y="230.8">Retroreflective yellow (warning sign background)</text>
<text x="120.3" y="229.6">1. PREPARE</text>
<text x="126" y="234">TO STOP</text>
<text x="149.6" y="229.6">2. REDUCE</text>
<text x="155.3" y="233.9">SPEED</text>
<text x="176.9" y="229.6">3. TURNING</text>
<text x="26.3" y="237.3">Black (warning sign symbol and border)</text>
<text x="181.7" y="234">TRAFFIC</text>
</g>
<g font-size="3.7" fill="#373435">
<text x="110.9" y="19.3">a</text>
<text x="149.8" y="24">r</text>
<text x="147.6" y="29.3">g</text>
<text x="72.9" y="35.7">d</text>
<text x="147.8" y="52.1">Standard warning</text>
<text x="147.8" y="56.2">plate as required</text>
<text x="147.8" y="60.4">(e.g. W2-1,</text>
<text x="147.8" y="64.5">W3-2 etc.)</text>
<text x="147.8" y="92.3">Supplementary</text>
<text x="64.2" y="96.3">b</text>
<text x="147.8" y="96.4">plate as required</text>
<text x="147.8" y="100.5">(e.g. W8-7,</text>
<text x="147.8" y="104.6">W8-8, etc.)</text>
<text x="147.8" y="123.6">W8-17-1 (insert appropriate</text>
<text x="147.8" y="127.7">distance, e.g. 3)</text>
<text x="152.2" y="145.3">f</text>
<text x="151.8" y="150.5">e</text>
<text x="72.7" y="157.4">c</text>
<text x="152.2" y="157">f</text>
<text x="151.8" y="162.2">e</text>
</g>
<g font-size="3.7" fill="#fefefe">
<text x="136.8" y="140.2">*</text>
<text x="137.4" y="153.2">*</text>
</g>
<g font-size="3.5" fill="#373435">
<text x="21.6" y="267.9">Department of Transport and Main Roads</text>
<text x="17.7" y="271.8">Infrastructure Management &amp; Delivery Division</text>
<text x="16.7" y="280.6">Designed</text>
<text x="42.7" y="280.6">Checked</text>
<text x="69.7" y="280.6">Scale</text>
<text x="98.5" y="281.3">PRINCIPAL ENGINEER</text>
<text x="154.7" y="276.2">07/04/21</text>
<text x="157.4" y="281.2">Date</text>
<text x="179.1" y="278.8">Page 5 of 6</text>
<text x="17" y="284.8">RH 04/01</text>
<text x="42.8" y="284.8">DJ 04/21</text>
<text x="69.7" y="285.2">Not to Scale</text>
<text x="98.5" y="284.8">(Traffic Engineering)</text>
</g>
</svg>
